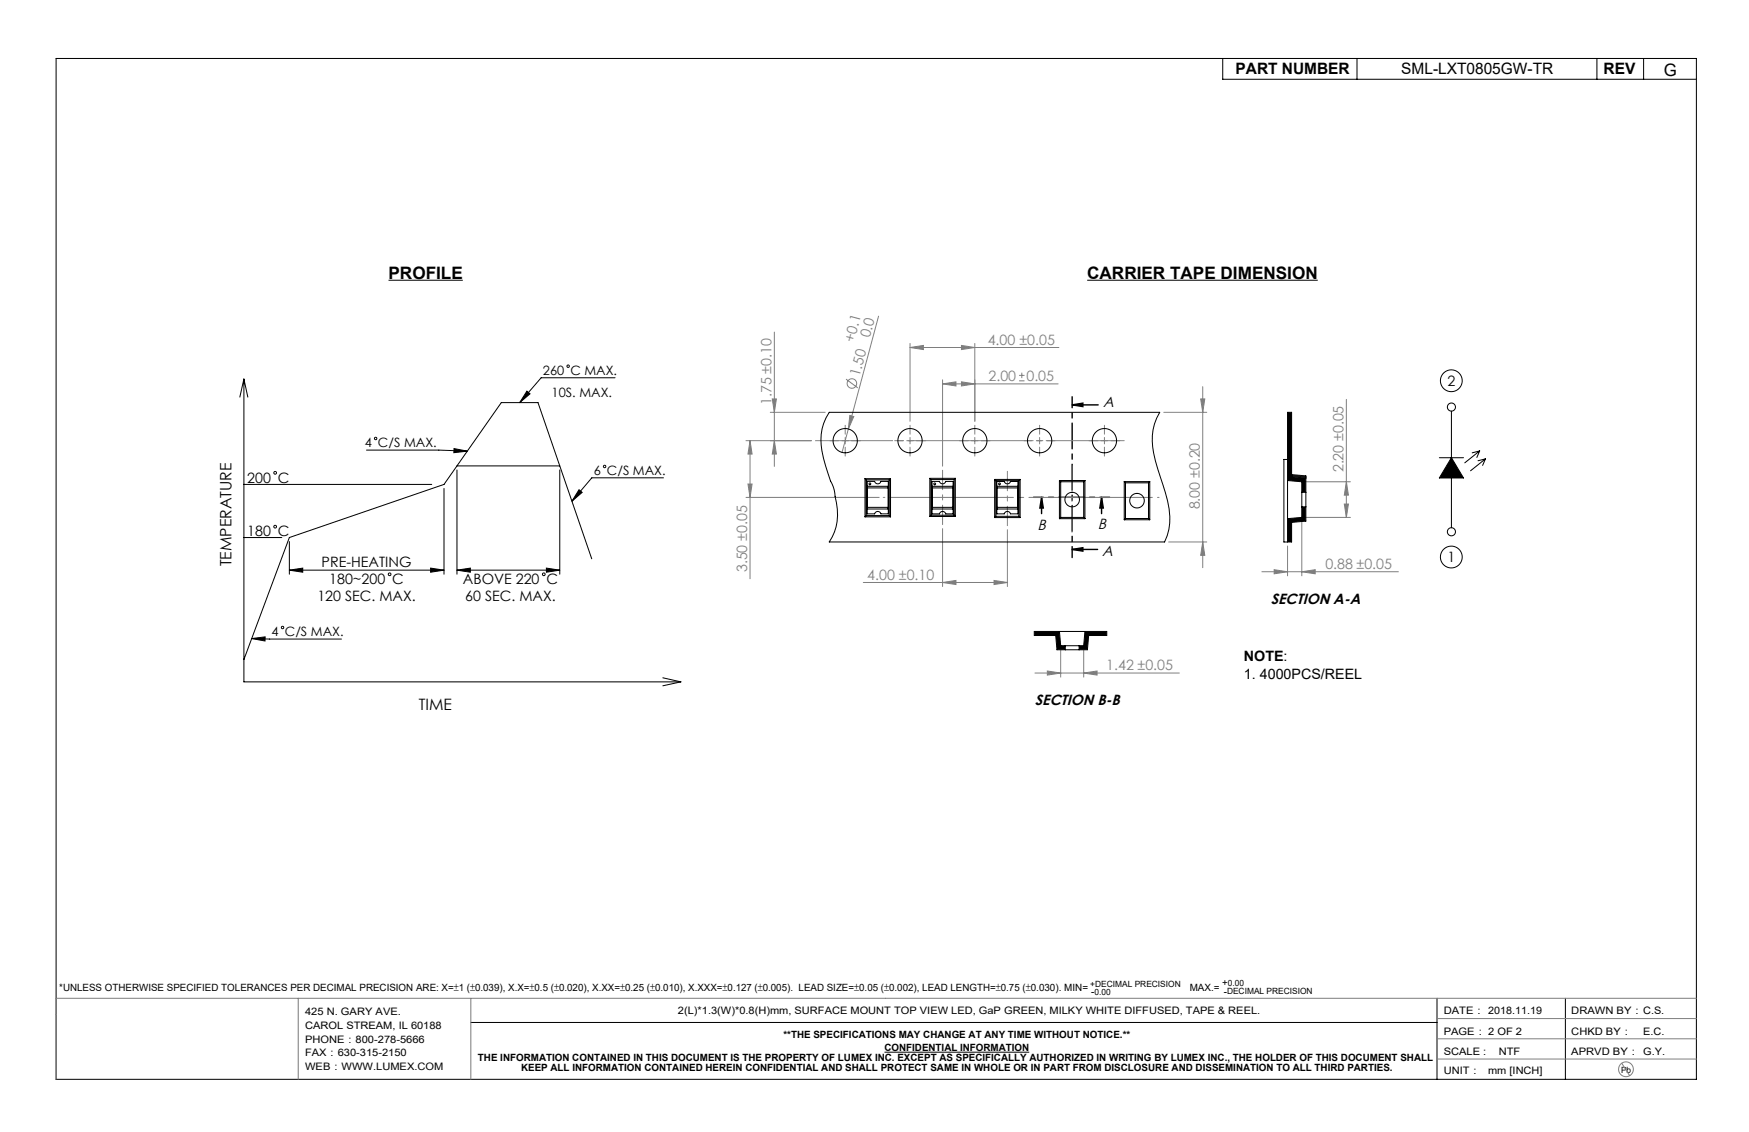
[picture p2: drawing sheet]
<svg xmlns="http://www.w3.org/2000/svg" width="432mm" height="279mm" viewBox="0 0 432 279" stroke-linecap="round" stroke-linejoin="round" font-family="sans-serif">
<g fill="none" stroke="#000" stroke-width=".25">
<path d="M13.9 14.4h404.9v252h-404.9zM301.9 14.4v5.2h116.9M335 14.4v5.2M394.3 14.4v5.2M405.8 14.4v5.2M95.9 69.2h18.4M268.4 69.2h56.9M60.2 93.6l-1 4.4M60.2 93.6l1 4.4M60.2 93.6v74.7h107.9M130.1 96.5l.8 .7-2.6 2.2zM151.9 93.2h-18.3l-5.3 6.2"/>
<path d="M60.2 119.6h46.4M90.5 111.1h17.8l7.1 .2M112.1 110.7l3.3 .6-3.3 .4zM112.8 116v25.7M112.8 115h25.4M138.2 116v25.7M163.8 117.9h-17.7l-4.9 5.8M317.9 113.4h-.9v20.4h.9M355.4 113h5.9M358.3 101.5v11.5M358.3 118v12.3M358.3 113l3 5h-5.9z"/>
<path d="M365.3 111.3l-3.7 2.9M365.3 111.3l-1.8 .5M365.3 111.3l-.7 1.6M366.7 113.3l-3.6 2.9M366.7 113.3l-.7 1.6M366.7 113.3l-1.8 .4M60.2 132.7h9.4M71.4 133.7v8M109.6 120.6v21.1M143 120.9l.7 .6-2.5 2.2zM146.1 137.9l-13.3-38.5h-9l-14.2 20.2-38.2 13.1-11.2 30.1M62.1 157.6l22.2 .1"/>
<path d="M62.1 157.6l3.4-.4-.1 1zM71.4 140.7l3.3-.5v1zM71.4 140.7h38.2M106.3 140.2l3.3 .5-3.3 .5zM112.8 140.7l3.3-.5v1zM112.8 140.7h25.4M134.9 140.2l3.3 .5-3.3 .5zM163.6 167.3l4.5 1M168.1 168.3l-4.5 1M116.2 252.4h238.6M218.4 259.7h35.7M354.8 246.4v20"/>
<path d="M386.5 246.4v20"/>
<circle cx="140.3" cy="90.4" r=".3"/>
<circle cx="358.3" cy="94" r="2.69"/>
<circle cx="67.9" cy="116.7" r=".34"/>
<circle cx="92.7" cy="108.2" r=".3"/>
<circle cx="149.3" cy="115.1" r=".3"/>
<circle cx="358.3" cy="100.5" r="1"/>
<circle cx="67.9" cy="130" r=".34"/>
<circle cx="358.3" cy="137.5" r="2.69"/>
<circle cx="358.3" cy="131.3" r="1"/>
<circle cx="69.8" cy="154.9" r=".3"/>
<circle cx="96.2" cy="141.7" r=".34"/>
<circle cx="134.3" cy="141.7" r=".34"/>
</g>
<path d="M358.3 113l3 5h-5.9z" fill="#000"/>
<g fill="none" stroke="#808080" stroke-width=".25">
<path d="M216.9 78l-9 33.7M190.7 98.5h1l-.5 3.3zM191.2 82v33.1M208.9 93.6l2.9 2.1M224.7 85.8l3.3-.5v1zM224.7 84.8v19.2M224.7 85.8h36.7M232.7 94.8l3.3-.6v1.1zM232.7 93.8v21.3M232.7 94.8h28.5M237.4 85.3l3.3 .5-3.3 .5zM237.4 94.2l3.3 .6-3.3 .5z"/>
<path d="M240.7 84.8v19.2M251.6 94h1.3M251.6 92.7h1.3M252.3 92v1.3M296.4 98.5h1l-.5 3.3zM296.9 95.4v44.7M332.4 98.6v29.1M184.2 108.8h16.1M184.7 119.5h1l-.5 3.3zM185.2 108.8v34M185.2 108.8l.5 3.3h-1zM190.2 101.8h13.5"/>
<path d="M191.2 108.8l.5 3.3h-1zM207.9 108.8h1.6M208.7 108v1.6M209.8 102.6l1 .2-1.4 3.1zM223.9 108.8h1.6M224.7 108v1.6M239.9 108.8h1.6M240.7 108v1.6M255.9 108.8h1.6M256.7 108v1.6M271.9 108.8h1.6M272.7 108v1.6"/>
<path d="M287.3 101.8h10.6M322.4 118.9h11M332.4 118.9l.5 3.3h-1zM184.2 122.8h32.9M232.7 130.5v14.3M248.7 130.7v14.1M288.5 133.8h9.4M296.9 133.8l.5 3.3h-1zM317.9 134.8v7.3M321.4 128.7v13.4M322.4 127.7h11M331.9 124.4h1l-.5 3.3z"/>
<path d="M213.1 143.8h35.6M232.7 143.8l3.3-.5v1zM245.4 143.3l3.3 .5-3.3 .5zM311.5 141.1h33.7M314.6 140.6l3.3 .5-3.3 .5zM321.4 141.1l3.3-.5v1zM255.5 166.1h35.6M258.6 165.6l3.3 .5-3.3 .5zM261.9 160.4v6.7M267.5 166.1l3.3-.5v1zM267.5 160.4v6.7M73.6 246.4v20"/>
<path d="M116.2 246.4v20M354.8 256.4h64M354.8 251.4h64M418.8 246.4h-404.9v20M354.8 261.4h64M400.4 262.4l1.9 3.1"/>
<circle cx="210.3" cy="94.7" r="1.18"/>
<circle cx="401.4" cy="263.9" r="1.83"/>
</g>
<path d="M264.7 99.9h6.4M264.7 99.9l2.6-.4v.9zM257.1 122.7l.5 2.7h-.9zM257.1 122.7v4.1M264.7 135.6h6.3M264.7 135.6l2.6-.4v.8zM272 122.7l.4 2.7h-.9zM272 122.7v4.1" fill="none" stroke="#000" stroke-width=".35"/>
<path d="M274 122.7h-18.9" fill="none" stroke="#000" stroke-width=".35" stroke-dasharray="6.3 1.3 1.3 1.3" stroke-dashoffset="3.9"/>
<path d="M264.7 97.9v39.7" fill="none" stroke="#000" stroke-width=".35" stroke-dasharray="6.3 1.3 1.3 1.3" stroke-dashoffset="3.7"/>
<g fill="none" stroke="#808080" stroke-width=".25" stroke-dasharray="30.5 1.3 1.3 1.3">
<path d="M207.1 108.8h-2.2M208.7 107.2v-2.2M208.7 110.4v2.2M210.3 108.8h2.2M223.1 108.8h-2.2M224.7 107.2v-2.2M224.7 110.4v2.2M226.3 108.8h2.2M239.1 108.8h-2.2M240.7 107.2v-2.2M240.7 110.4v2.2M242.3 108.8h2.2"/>
<path d="M255.1 108.8h-2.2M256.7 107.2v-2.2M256.7 110.4v2.2M258.3 108.8h2.2M271.1 108.8h-2.2M272.7 107.2v-2.2M272.7 110.4v2.2M274.3 108.8h2.2"/>
</g>
<path d="M232.7 116.1v13.4M248.7 116.3v13.4" fill="none" stroke="#808080" stroke-width=".25" stroke-dasharray="30.5 1.3 1.3 1.3" stroke-dashoffset="25.7"/>
<path d="M201.3 108.8h76.3" fill="none" stroke="#808080" stroke-width=".25" stroke-dasharray="30.5 1.3 1.3 1.3" stroke-dashoffset="11.4"/>
<path d="M218.1 122.8h68.1" fill="none" stroke="#808080" stroke-width=".25" stroke-dasharray="30.5 1.3 1.3 1.3" stroke-dashoffset="-1.7"/>
<path d="M264.7 131.4v-16.5" fill="none" stroke="#808080" stroke-width=".25" stroke-dasharray="30.5 1.3 1.3 1.3" stroke-dashoffset="24.1"/>
<g fill="#000">
<path d="M264.7 99.9l2.6-.4v.9zM264.7 135.6l2.6-.4v.8z"/>
<path d="M143 120.9l.7 .6-2.5 2.2zM130.1 96.5l.8 .7-2.6 2.2zM112.1 110.7l3.3 .6-3.3 .4zM62.1 157.6l3.4-.4-.1 1z"/>
<path d="M272 122.7l.4 2.7h-.9zM257.1 122.7l.5 2.7h-.9z"/>
<path d="M71.4 140.7l3.3-.5v1zM106.3 140.2l3.3 .5-3.3 .5zM112.8 140.7l3.3-.5v1zM134.9 140.2l3.3 .5-3.3 .5z"/>
</g>
<g fill="#808080">
<path d="M209.8 102.6l1 .2-1.4 3.1z"/>
<path d="M190.7 98.5h1l-.5 3.3zM191.2 108.8l.5 3.3h-1z"/>
<path d="M185.2 108.8l.5 3.3h-1zM184.7 119.5h1l-.5 3.3z"/>
<path d="M258.6 165.6l3.3 .5-3.3 .5zM267.5 166.1l3.3-.5v1zM314.6 140.6l3.3 .5-3.3 .5zM321.4 141.1l3.3-.5v1z"/>
<path d="M296.4 98.5h1l-.5 3.3zM296.9 133.8l.5 3.3h-1z"/>
<path d="M332.4 118.9l.5 3.3h-1zM331.9 124.4h1l-.5 3.3z"/>
<path d="M224.7 85.8l3.3-.5v1zM237.4 85.3l3.3 .5-3.3 .5zM232.7 143.8l3.3-.5v1zM245.4 143.3l3.3 .5-3.3 .5z"/>
<path d="M232.7 94.8l3.3-.6v1.1zM237.4 94.2l3.3 .6-3.3 .5z"/>
</g>
<g fill="none" stroke="#000" stroke-width=".25">
<path d="M204.7 101.8h81.6a14.5 14.5 0 0 0-1 12l1.8 5.9a21.4 21.4 0 0 1 1.5 11l-1.1 3.1h-82.8a13.1 13.1 0 0 0 1.5-11.3 8 8 0 0 0-1.2-3.8l-.6-1.8a20.7 20.7 0 0 1-1.4-11.1l.9-2.7zM213.6 118.2h6.3M213.6 118.2v9.4M213.6 118.2l.3 .3M213.9 118.5v8.8M213.9 118.5h5.6M214.1 118.8h1.8a.8 .8 0 0 0 .8 .6 .8 .8 0 0 0 .8-.6h1.8v8h-1.8a.8 .8 0 0 0-.8-.6 .8 .8 0 0 0-.8 .6h-1.8zM219.5 118.5v8.8M219.9 118.2v9.4M219.9 118.2l-.4 .3M229.6 118.1v9.4M229.6 118.1h6.3"/>
<path d="M229.6 118.1l.3 .3M229.9 118.4v8.8M229.9 118.4h5.6M230.1 118.8h1.8a.8 .8 0 0 0 .8 .6 .8 .8 0 0 0 .8-.6h1.8v8h-1.8a.8 .8 0 0 0-.8-.6 .8 .8 0 0 0-.8 .6h-1.8zM235.5 118.4v8.8M235.9 118.1v9.4M235.9 118.1l-.4 .3M245.6 118.3h6.3M245.6 118.3v9.4M245.6 118.3l.3 .3M245.9 118.6h5.6M245.9 118.6v8.8"/>
<path d="M246.1 118.8h1.8a.8 .8 0 0 0 .8 .6 .8 .8 0 0 0 .8-.6h1.8v8h-1.8a.8 .8 0 0 0-.8-.6 .8 .8 0 0 0-.8 .6h-1.8zM251.5 118.6v8.8M251.9 118.3v9.4M251.9 118.3l-.4 .3M261.6 118.6h6.3M261.6 118.6v9.4M261.6 118.6l.3 .3M261.9 118.9h5.6M261.9 118.9v8.8M267.5 118.9v8.8M267.9 118.6v9.4M267.9 118.6l-.4 .3"/>
<path d="M277.6 118.9v9.4M277.6 118.9h6.3M277.6 118.9l.3 .3M277.9 119.2v8.8M277.9 119.2h5.6M283.5 119.2v8.8M283.9 118.9v9.4M283.9 118.9l-.4 .3M317.9 118.6l3.5 .3v2.6M318.9 117.1l3.5 .4v4M318.9 117.4l3.5 .3M322.4 118l-3.5-.3v-15.9h-1v32h1v-4.9l3.5-.3v-3.5"/>
<path d="M213.6 127.6h6.3M213.9 127.3l-.3 .3M213.9 127.3h5.6M214.1 120h5.2v.4h-5.2zM214.1 125.2h5.2v.4h-5.2zM219.5 127.3l.4 .3M229.6 127.5h6.3M229.9 127.2l-.3 .3M229.9 127.2h5.6M230.1 120h5.2v.4h-5.2zM230.1 125.2h5.2v.4h-5.2zM235.5 127.2l.4 .3"/>
<path d="M245.6 127.7h6.3M245.9 127.4h5.6M245.9 127.4l-.3 .3M246.1 120h5.2v.4h-5.2zM246.1 125.2h5.2v.4h-5.2zM251.5 127.4l.4 .3M261.6 128h6.3M261.9 127.7l-.3 .3M261.9 127.7h5.6M267.5 127.7l.4 .3M277.6 128.3h6.3M277.9 128l-.3 .3"/>
<path d="M277.9 128h5.6M283.5 128l.4 .3M321.4 121.5v3.6M321.4 121.5h1M321.4 125.1v2.6l-3.5 .3M321.4 125.1h1M322.4 121.5v3.6M261.6 155.9l.3 3.5h1.1M263 159.4h3.4M263 159.4v1M266.4 159.4v1M267.9 155.9l-.4 3.5h-1.1"/>
<path d="M263 160.4h3.4M263 160.4h-2l-.4-3.5h-5.3v-1h17.9v1h-4.4l-.3 3.5h-2.1"/>
<circle cx="208.7" cy="108.8" r="3"/>
<circle cx="214.8" cy="119.4" r=".22"/>
<circle cx="224.7" cy="108.8" r="3"/>
<circle cx="230.8" cy="119.4" r=".22"/>
<circle cx="240.7" cy="108.8" r="3"/>
<circle cx="246.8" cy="119.4" r=".22"/>
<circle cx="256.7" cy="108.8" r="3"/>
<circle cx="272.7" cy="108.8" r="3"/>
<circle cx="264.7" cy="123.3" r="1.8"/>
<circle cx="280.7" cy="123.6" r="1.8"/>
</g>
<g fill="#000">
<path d="M317.9 101.8v16.8l3.5 .3v2.6h1v-3.5l-3.5-.3v-15.9zM317.9 128v5.8h1v-4.9l3.5-.3v-3.5h-1v2.6z" fill-rule="evenodd"/>
<path d="M267.9 155.9l-.4 3.5h-1.1v1h2.1l.3-3.5h4.4v-1zM255.3 155.9v1h5.3l.4 3.5h2v-1h-1.1l-.3-3.5z" fill-rule="evenodd"/>
</g>
<g font-size="4.2">
<text x="410.8" y="18.7">G</text>
<text x="95.9" y="68.7">PROFILE</text>
<text x="268.4" y="68.7">CARRIER TAPE DIMENSION</text>
</g>
<g font-size="3.9">
<text x="305" y="18.4">PART NUMBER</text>
<text x="345.9" y="18.4">SML-LXT0805GW-TR</text>
<text x="395.9" y="18.4">REV</text>
<text x="57.1" y="139.8" transform="rotate(-90 57.1 139.8)">TEMPERATURE</text>
<text x="103.4" y="175.2">TIME</text>
</g>
<g font-size="3.7">
<text x="272.3" y="100.4">A</text>
<text x="256.2" y="130.7">B</text>
<text x="271.1" y="130.6">B</text>
<text x="272.1" y="137.3">A</text>
<text x="313.7" y="149.1">SECTION A-A</text>
<text x="255.5" y="173.9">SECTION B-B</text>
</g>
<g font-size="3.5" fill="#808080">
<text x="214.8" y="83.5" transform="rotate(-75 214.8 83.5)">0.0</text>
<text x="210.8" y="84.7" transform="rotate(-75 210.8 84.7)">+0.1</text>
<text x="243.9" y="85.1">4.00 ±0.05</text>
<text x="212.2" y="93.1" transform="rotate(-75 212.2 93.1)">1.50</text>
<text x="244.1" y="94">2.00</text>
<text x="253.4" y="94.1">0.05</text>
<text x="190.5" y="100" transform="rotate(-90 190.5 100)">1.75 ±0.10</text>
<text x="331.7" y="116.6" transform="rotate(-90 331.7 116.6)">2.20 ±0.05</text>
<text x="296.2" y="125.7" transform="rotate(-90 296.2 125.7)">8.00 ±0.20</text>
<text x="184.5" y="141.3" transform="rotate(-90 184.5 141.3)">3.50 ±0.05</text>
<text x="214.1" y="143.1">4.00 ±0.10</text>
<text x="327.2" y="140.4">0.88 ±0.05</text>
<text x="273.1" y="165.4">1.42 ±0.05</text>
</g>
<g font-size="3.5">
<text x="357.3" y="95.3">2</text>
<text x="61" y="119.1">200 C</text>
<text x="61" y="132.4">180 C</text>
<text x="79.4" y="140">PRE-HEATING</text>
<text x="357.3" y="138.8">1</text>
<text x="78.3" y="148.4">120 SEC. MAX.</text>
<text x="81.3" y="144.2">180~200 C</text>
<text x="114.3" y="144.2">ABOVE 220 C</text>
<text x="114.9" y="148.4">60 SEC. MAX.</text>
<text x="307.1" y="163.1">NOTE:</text>
<text x="307.1" y="167.6">1. 4000PCS/REEL</text>
</g>
<g font-size="3.2">
<text x="134.1" y="92.6">260 C MAX.</text>
<text x="136.2" y="97.9">10S. MAX.</text>
<text x="90" y="110.4">4 C/S MAX.</text>
<text x="146.6" y="117.3">6 C/S MAX.</text>
<text x="67.1" y="157">4 C/S MAX.</text>
</g>
<g font-size="2.5">
<text x="14.6" y="244.7">*UNLESS OTHERWISE SPECIFIED TOLERANCES PER DECIMAL PRECISION ARE: X=±1 (±0.039), X.X=±0.5 (±0.020), X.XX=±0.25 (±0.010), X.XXX=±0.127 (±0.005). LEAD SIZE=±0.05 (±0.002), LEAD LENGTH=±0.75 (±0.030). MIN=</text>
<text x="269.4" y="245.6">-</text>
<text x="293.7" y="244.7">MAX.=</text>
<text x="301.7" y="243.5">+</text>
<text x="302.1" y="245.5">-</text>
<text x="75.3" y="250.4">425 N. GARY AVE.</text>
<text x="167.4" y="250.2">2(L)*1.3(W)*0.8(H)mm, SURFACE MOUNT TOP VIEW LED, GaP GREEN, MILKY WHITE DIFFUSED, TAPE &amp; REEL.</text>
<text x="356.4" y="250.2">DATE： 2018.11.19</text>
<text x="387.9" y="250.2">DRAWN BY：C.S.</text>
<text x="75.3" y="253.9">CAROL STREAM, IL 60188</text>
<text x="75.3" y="257.3">PHONE：800-278-5666</text>
<text x="193.4" y="256.3">**THE SPECIFICATIONS MAY CHANGE AT ANY TIME WITHOUT NOTICE.**</text>
<text x="356.4" y="255.4">PAGE： 2 OF 2</text>
<text x="387.9" y="255.4">CHKD BY：</text>
<text x="405.7" y="255.4">E.C.</text>
<text x="75.3" y="260.8">FAX：630-315-2150</text>
<text x="118" y="261.9">THE INFORMATION CONTAINED IN THIS DOCUMENT IS THE PROPERTY OF LUMEX INC. EXCEPT AS SPECIFICALLY AUTHORIZED IN WRITING BY LUMEX INC., THE HOLDER OF THIS DOCUMENT SHALL</text>
<text x="218.4" y="259.5">CONFIDENTIAL INFORMATION</text>
<text x="356.4" y="260.5">SCALE :</text>
<text x="370" y="260.5">NTF</text>
<text x="387.9" y="260.5">APRVD BY： G.Y.</text>
<text x="75.3" y="264.2">WEB：WWW.LUMEX.COM</text>
<text x="128.6" y="264.4">KEEP ALL INFORMATION CONTAINED HEREIN CONFIDENTIAL AND SHALL PROTECT SAME IN WHOLE OR IN PART FROM DISCLOSURE AND DISSEMINATION TO ALL THIRD PARTIES.</text>
<text x="356.4" y="265.1">UNIT：</text>
<text x="367.4" y="265.1">mm [INCH]</text>
</g>
<g font-size="2.1">
<text x="269.2" y="243.5">+DECIMAL PRECISION</text>
<text x="270.2" y="245.6">0.00</text>
<text x="302.9" y="245.5">DECIMAL PRECISION</text>
<text x="303.2" y="243.5">0.00</text>
<text x="400.2" y="264.7">Pb</text>
</g>
</svg>
